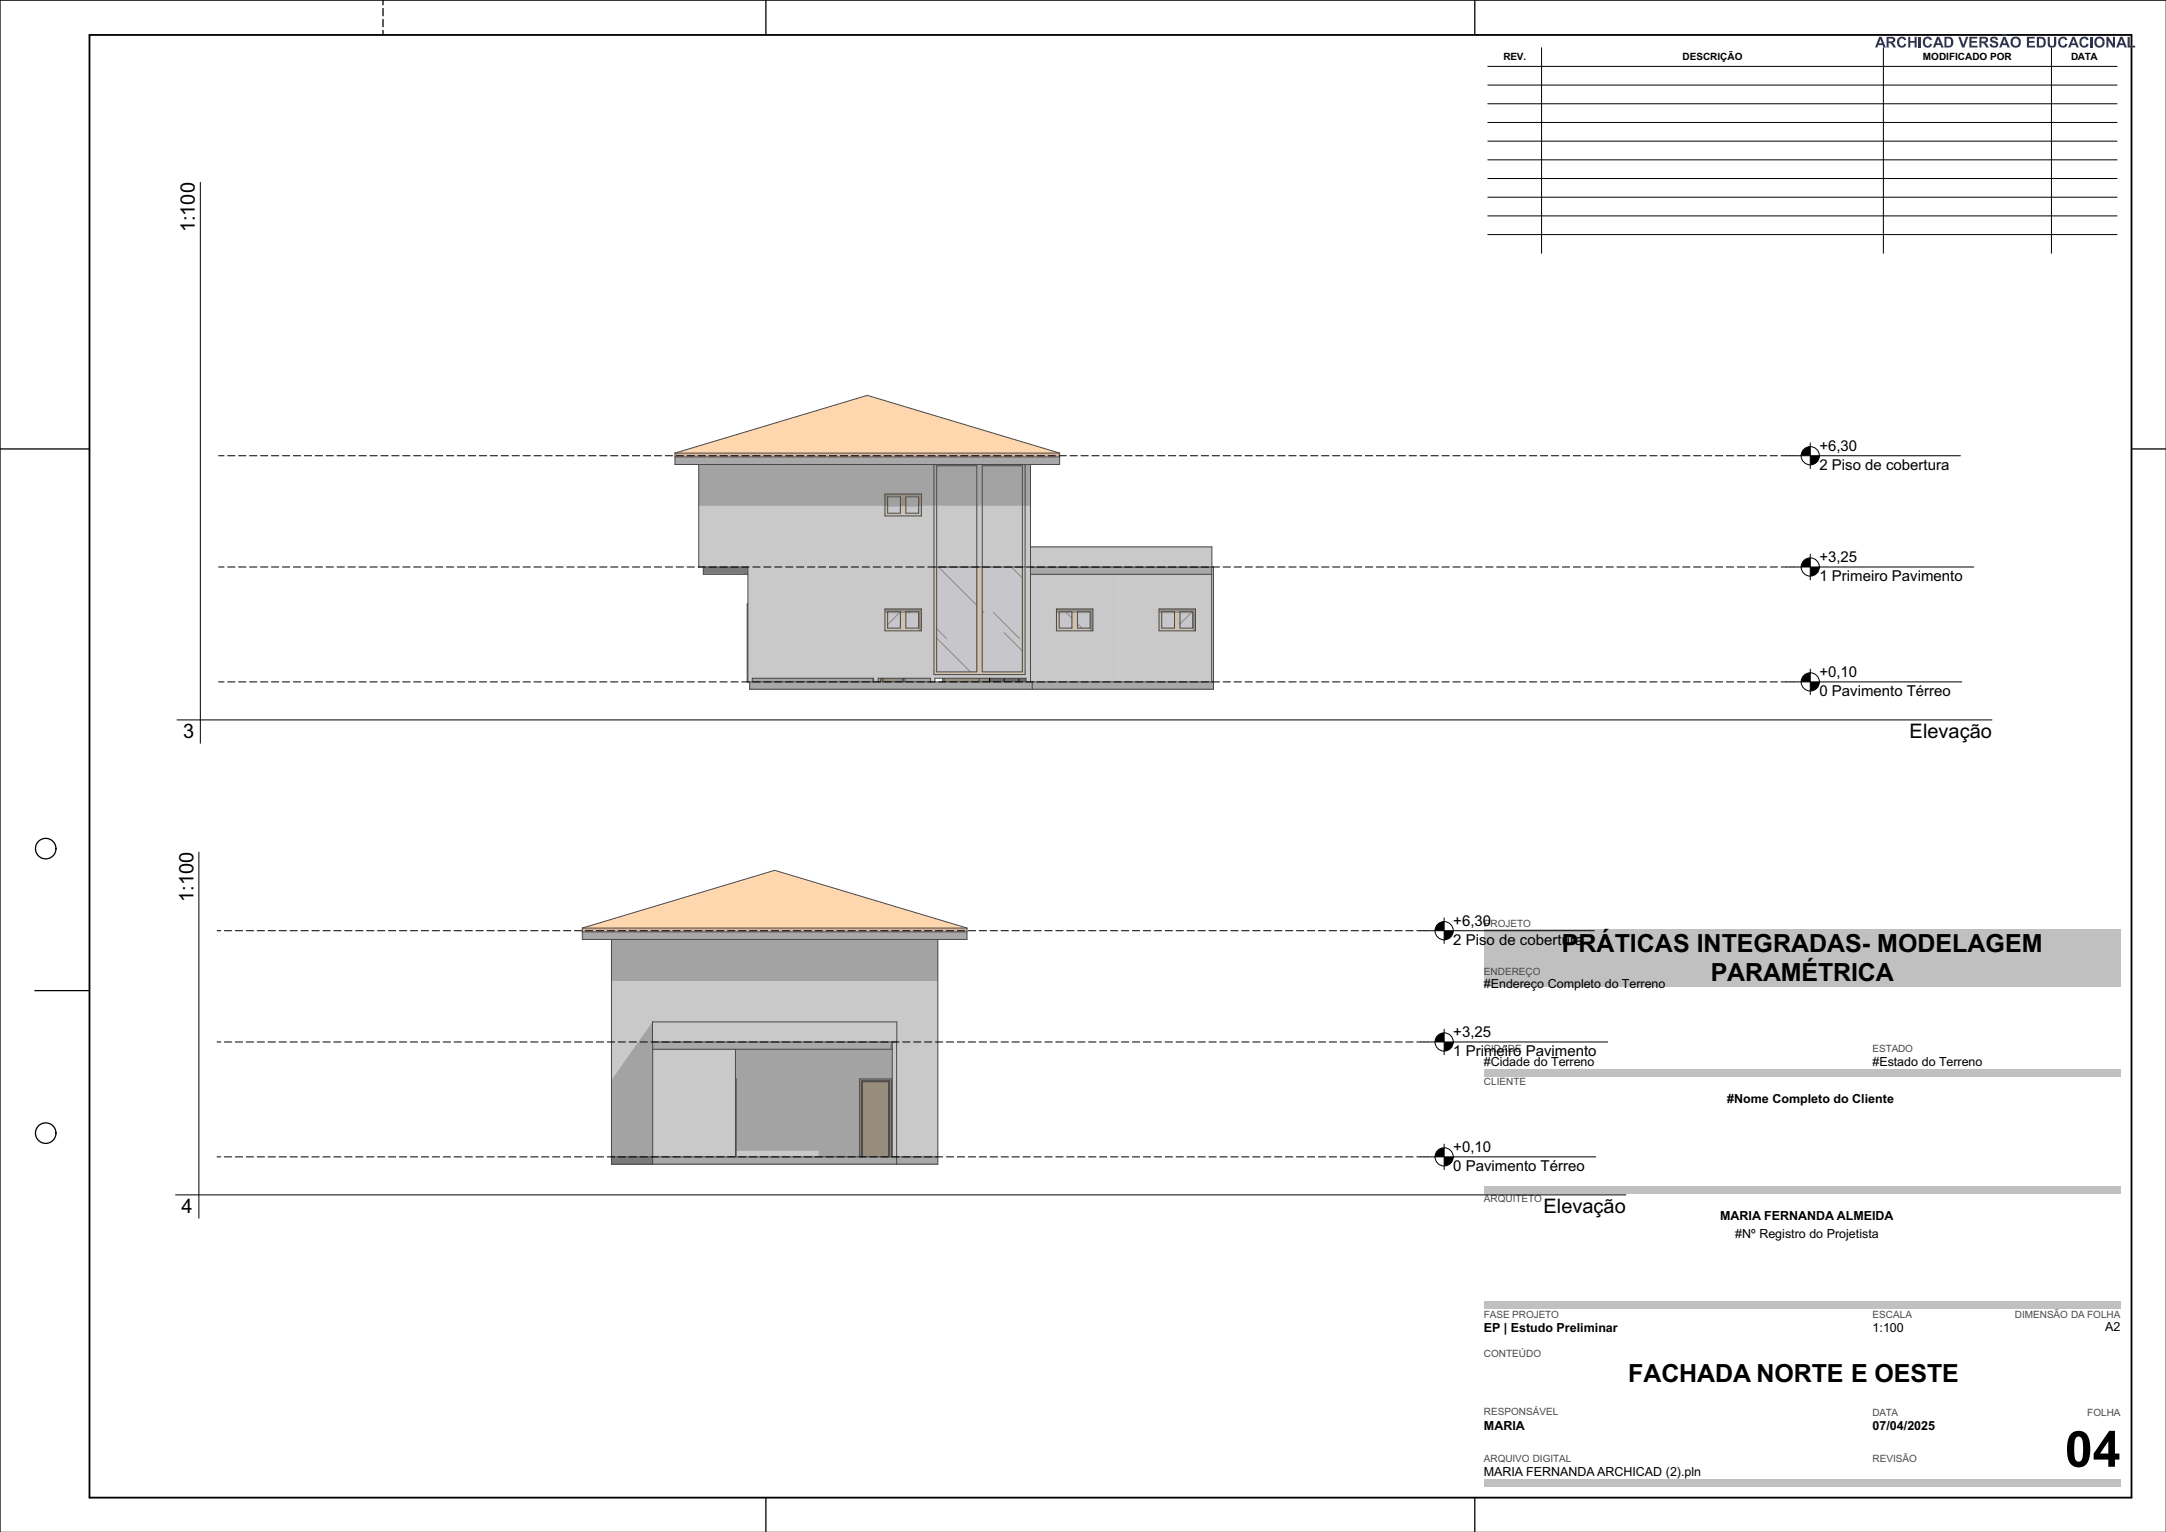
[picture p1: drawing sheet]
<svg xmlns="http://www.w3.org/2000/svg" width="594mm" height="420mm" viewBox="0 0 594 420" stroke-linecap="round" stroke-linejoin="round" font-family="sans-serif">
<g fill="#c0c0c0">
<path d="M406.9 356.7h174.6v2.1h-174.6z" fill-rule="evenodd"/>
<path d="M406.9 325.1h174.6v2h-174.6z" fill-rule="evenodd"/>
<path d="M406.9 405.5h174.6v2.1h-174.6z" fill-rule="evenodd"/>
<path d="M406.9 293.1h174.6v2h-174.6z" fill-rule="evenodd"/>
</g>
<path d="M408 13.1h172.6v56.3h-172.6z" fill-rule="evenodd" fill="#fff"/>
<g fill="none" stroke="#000" stroke-width=".27">
<path d="M408 18.2h172.6M422.8 13.1v56.3M516.5 13.1v56.3M562.6 13.1v56.3M408 23.3h172.6M408 28.4h172.6M408 33.6h172.6M408 38.7h172.6M408 43.8h172.6M408 48.9h172.6M408 54.1h172.6M408 59.2h172.6"/>
<path d="M408 64.3h172.6M0 420v-419.9h594v419.9"/>
</g>
<g fill="none" stroke="#000" stroke-width=".35">
<path d="M105 .1v1.2M105 2.3v2M105 5.3v2M105 8.3v1.3M210 .1v9.5M404.4 .1v9.5M0 123.1h24.5M584.5 123.1h9.5M9.5 271.6h15M210 410.6v9.4M404.4 410.6v9.4"/>
<circle cx="12.5" cy="232.7" r="2.81"/>
<circle cx="12.5" cy="310.7" r="2.81"/>
</g>
<path d="M24.5 9.6h560v401h-560z" fill="none" stroke="#000" stroke-width=".5"/>
<path d="M406.9 254.9h174.6v15.7h-174.6z" fill-rule="evenodd" fill="#c0c0c0"/>
<!-- layer: ARQ - Parede -->
<path d="M205.1 185.9h1.2v1h-1.2z" fill-rule="evenodd" fill="#c9c9c9"/>
<path d="M205.2 155.4v30.5" fill="none" stroke="#c9c9c9" stroke-width=".27"/>
<g fill="#c9c9c9">
<path d="M205.2 155.4v30.5h77.4v-30.5h-1.5v29.5h-25v-29.5zM242.7 166.9h10v6h-10z" fill-rule="evenodd"/>
<path d="M281.4 185.9h1.2v1h-1.2z" fill-rule="evenodd"/>
<path d="M255.2 185.9h1.2v1h-1.2z" fill-rule="evenodd"/>
<path d="M206.3 185.9h33.1v1h-33.1z" fill-rule="evenodd"/>
</g>
<path d="M206.3 185.9h33.1v1h-33.1z" fill-rule="evenodd" fill="#a3a3a3"/>
<path d="M282.6 157.4v29.5h24.2v-29.5zM289.7 166.9h10v6h-10z" fill-rule="evenodd" fill="#c9c9c9"/>
<path d="M332.2 157.4v29.5" fill="none" stroke="#c9c9c9" stroke-width=".27"/>
<g fill="#c9c9c9">
<path d="M332.3 155.4h.5v31.5h-.5z" fill-rule="evenodd"/>
<path d="M306.8 157.4v29.5h25.3v-29.5zM317.8 166.9h10v6h-10z" fill-rule="evenodd"/>
</g>
<path d="M258.5 185.9h.4v1h-.4z" fill-rule="evenodd" fill="#cdc1ac"/>
<path d="M258.5 185.9h.4v1h-.4z" fill-rule="evenodd" fill="#968d7d"/>
<path d="M258.9 185.9h9.6v1h-9.6z" fill-rule="evenodd" fill="#cdc1ac"/>
<path d="M258.9 185.9h9.6v1h-9.6z" fill-rule="evenodd" fill="#968d7d"/>
<path d="M268.5 185.9h2.9v1h-2.9z" fill-rule="evenodd" fill="#cdc1ac"/>
<path d="M268.5 185.9h2.9v1h-2.9z" fill-rule="evenodd" fill="#968d7d"/>
<path d="M205 165.6v21.3" fill="none" stroke="#cdc1ac" stroke-width=".27"/>
<path d="M205 165.6v21.3" fill="none" stroke="#968d7d" stroke-width=".27"/>
<g fill="#cdc1ac">
<path d="M256.1 155.4h.8v28.8h-.8z" fill-rule="evenodd"/>
<path d="M280.4 155.4h.7v28.8h-.7z" fill-rule="evenodd"/>
<path d="M267.9 155.4h1.5v28.8h-1.5z" fill-rule="evenodd"/>
<path d="M256.1 184.2h25v.7h-25z" fill-rule="evenodd"/>
</g>
<path d="M256.9 155.4h11v28.8h-11z" fill-rule="evenodd" fill="#c7c7cb"/>
<path d="M257.4 155.4l10.5 10.6M256.9 175l9.2 9.2M256.9 172.4l2.7 2.7" fill="none" stroke="#8a8a8a" stroke-width=".27"/>
<path d="M269.4 155.4h11v28.8h-11z" fill-rule="evenodd" fill="#c7c7cb"/>
<path d="M277.4 155.4l3 3.1M269.4 167.5l.5 .4M272.5 167.9l7.1 7.2M275.3 173.4l5.1 5.1" fill="none" stroke="#8a8a8a" stroke-width=".27"/>
<g fill="#c9c9c9">
<path d="M239.6 185.9h1.2v1h-1.2z" fill-rule="evenodd"/>
<path d="M240.8 185.9h.7v1h-.7z" fill-rule="evenodd"/>
</g>
<path d="M240.8 185.9h.7v1h-.7z" fill-rule="evenodd" fill="#a3a3a3"/>
<path d="M248.2 185.9h7v1h-7z" fill-rule="evenodd" fill="#c9c9c9"/>
<path d="M248.2 185.9h7v1h-7z" fill-rule="evenodd" fill="#a3a3a3"/>
<path d="M247.7 185.9h.5v1h-.5z" fill-rule="evenodd" fill="#cdc1ac"/>
<path d="M247.7 185.9h.5v1h-.5z" fill-rule="evenodd" fill="#968d7d"/>
<path d="M241.5 185.9h.5v1h-.5z" fill-rule="evenodd" fill="#cdc1ac"/>
<path d="M241.5 185.9h.5v1h-.5z" fill-rule="evenodd" fill="#968d7d"/>
<path d="M247.6 185.9h.1v1h-.1z" fill-rule="evenodd" fill="#cdc1ac"/>
<path d="M247.6 185.9h.1v1h-.1z" fill-rule="evenodd" fill="#968d7d"/>
<path d="M242 185.9h.1v1h-.1z" fill-rule="evenodd" fill="#cdc1ac"/>
<path d="M242 185.9h.1v1h-.1z" fill-rule="evenodd" fill="#968d7d"/>
<path d="M242.1 185.9h5.5v1h-5.5z" fill-rule="evenodd" fill="#cdc1ac"/>
<path d="M242.1 185.9h5.5v1h-5.5z" fill-rule="evenodd" fill="#968d7d"/>
<path d="M239.4 185.9h.2v1h-.2z" fill-rule="evenodd" fill="#cdc1ac"/>
<path d="M239.4 185.9h.2v1h-.2z" fill-rule="evenodd" fill="#968d7d"/>
<g fill="#cdc1ac">
<path d="M327.1 167.7h.7v4.5h-.7z" fill-rule="evenodd"/>
<path d="M317.8 167.7h.8v4.5h-.8z" fill-rule="evenodd"/>
<path d="M322.1 167.7h1.5v4.5h-1.5z" fill-rule="evenodd"/>
<path d="M317.8 172.2h10v.7h-10z" fill-rule="evenodd"/>
<path d="M317.8 166.9h10v.8h-10z" fill-rule="evenodd"/>
</g>
<path d="M317.8 166.9h10v.8h-10z" fill-rule="evenodd" fill="#968d7d"/>
<path d="M323.6 167.7h3.5v4.5h-3.5z" fill-rule="evenodd" fill="#c7c7cb"/>
<path d="M326.7 167.9l-3.1 3.2" fill="none" stroke="#8a8a8a" stroke-width=".27"/>
<path d="M318.6 167.7h3.5v4.5h-3.5z" fill-rule="evenodd" fill="#c7c7cb"/>
<g fill="#cdc1ac">
<path d="M289.7 167.7h.8v4.5h-.8z" fill-rule="evenodd"/>
<path d="M299 167.7h.7v4.5h-.7z" fill-rule="evenodd"/>
<path d="M294 167.7h1.5v4.5h-1.5z" fill-rule="evenodd"/>
<path d="M289.7 172.2h10v.7h-10z" fill-rule="evenodd"/>
<path d="M289.7 166.9h10v.8h-10z" fill-rule="evenodd"/>
</g>
<path d="M289.7 166.9h10v.8h-10z" fill-rule="evenodd" fill="#968d7d"/>
<path d="M290.5 167.7h3.5v4.5h-3.5z" fill-rule="evenodd" fill="#c7c7cb"/>
<path d="M292.5 167.9l1.5 1.6" fill="none" stroke="#8a8a8a" stroke-width=".27"/>
<path d="M295.5 167.7h3.5v4.5h-3.5z" fill-rule="evenodd" fill="#c7c7cb"/>
<path d="M295.5 171l1.2 1.2" fill="none" stroke="#8a8a8a" stroke-width=".27"/>
<g fill="#cdc1ac">
<path d="M251.9 167.7h.8v4.5h-.8z" fill-rule="evenodd"/>
<path d="M242.7 167.7h.7v4.5h-.7z" fill-rule="evenodd"/>
<path d="M246.9 167.7h1.5v4.5h-1.5z" fill-rule="evenodd"/>
<path d="M242.7 172.2h10v.7h-10z" fill-rule="evenodd"/>
<path d="M242.7 166.9h10v.8h-10z" fill-rule="evenodd"/>
</g>
<path d="M242.7 166.9h10v.8h-10z" fill-rule="evenodd" fill="#968d7d"/>
<path d="M248.4 167.7h3.5v4.5h-3.5z" fill-rule="evenodd" fill="#c7c7cb"/>
<path d="M249.6 167.7l-.3 .2" fill="none" stroke="#8a8a8a" stroke-width=".27"/>
<path d="M243.4 167.7h3.5v4.5h-3.5z" fill-rule="evenodd" fill="#c7c7cb"/>
<path d="M246.7 167.9l-3.3 3.3" fill="none" stroke="#8a8a8a" stroke-width=".27"/>
<!-- layer: EST - Laje -->
<g fill="#a8a8a8">
<path d="M283.1 186.9h49.7v2h-49.7z" fill-rule="evenodd"/>
<path d="M205.6 186.9h77.5v2h-77.5z" fill-rule="evenodd"/>
</g>
<!-- layer: ARQ - Parede -->
<path d="M282.5 127.3v28.1" fill="none" stroke="#c9c9c9" stroke-width=".27"/>
<!-- layer: EST - Laje -->
<g fill="#a8a8a8">
<path d="M192.9 155.4h12.2v2h-12.2z" fill-rule="evenodd"/>
<path d="M282.6 155.4h49.7v2h-49.7z" fill-rule="evenodd"/>
</g>
<!-- layer: ARQ - Parede -->
<path d="M191.6 127.3v28.1h90.8v-28.1zM242.7 135.4h10v6h-10z" fill-rule="evenodd" fill="#c9c9c9"/>
<g fill="#cdc1ac">
<path d="M242.7 136.2h.7v4.5h-.7z" fill-rule="evenodd"/>
<path d="M251.9 136.2h.8v4.5h-.8z" fill-rule="evenodd"/>
<path d="M246.9 136.2h1.5v4.5h-1.5z" fill-rule="evenodd"/>
<path d="M242.7 140.7h10v.7h-10z" fill-rule="evenodd"/>
<path d="M242.7 135.4h10v.8h-10z" fill-rule="evenodd"/>
</g>
<path d="M242.7 135.4h10v.8h-10z" fill-rule="evenodd" fill="#968d7d"/>
<g fill="#c7c7cb">
<path d="M243.4 136.2h3.5v4.5h-3.5z" fill-rule="evenodd"/>
<path d="M248.4 136.2h3.5v4.5h-3.5z" fill-rule="evenodd"/>
</g>
<path d="M271.4 185.9h10v1h-10z" fill-rule="evenodd" fill="#989390"/>
<path d="M271.4 185.9v1M275.4 185.9v1M279.4 185.9v1" fill="none" stroke="#8a8a8a" stroke-width=".27"/>
<path d="M271.4 185.9h10v1h-10z" fill-rule="evenodd" fill="#6e6a67"/>
<path d="M271.4 185.9v1M275.4 185.9v1M279.4 185.9v1" fill="none" stroke="#000" stroke-width=".27"/>
<!-- layer: ARQ - Cobertura -->
<path d="M185.1 124.2h105.5v1.1h-105.5z" fill-rule="evenodd" fill="#e9b18f"/>
<path d="M185.1 125.3h105.5v2h-105.5z" fill-rule="evenodd" fill="#a8a8a8"/>
<path d="M185.1 124.2l52.7-15.8 52.8 15.8z" fill="#ffd7af"/>
<!-- layer: ARQ - Parede -->
<path d="M282.6 149.9h49.7v5.5h-49.7z" fill-rule="evenodd" fill="#c9c9c9"/>
<path d="M256.9 155.4h11v28.8h-.2v-28.5h-10.8z" fill-rule="evenodd" fill="#a0a0a3"/>
<path d="M257.4 155.4l.2 .3M267.7 165.8l.2 .2" fill="none" stroke="#6a6a6a" stroke-width=".27"/>
<path d="M269.4 155.4h11v28.8h-.2v-28.5h-10.8z" fill-rule="evenodd" fill="#a0a0a3"/>
<path d="M277.4 155.4l.2 .3M280.2 158.3l.2 .2M280.2 178.3l.2 .2" fill="none" stroke="#6a6a6a" stroke-width=".27"/>
<g fill="#968d7d">
<path d="M327.1 167.7h.7v4.5h-.7z" fill-rule="evenodd"/>
<path d="M317.8 167.7h.8v.2h-.8z" fill-rule="evenodd"/>
<path d="M322.1 167.7h1.5v.2h-1.5z" fill-rule="evenodd"/>
<path d="M327.1 172.2h.7v.7h-.7z" fill-rule="evenodd"/>
</g>
<path d="M323.6 167.7h3.5v4.5h-.2v-4.1h-3.3z" fill-rule="evenodd" fill="#a0a0a3"/>
<path d="M326.7 167.9l-.2 .2" fill="none" stroke="#6a6a6a" stroke-width=".27"/>
<path d="M318.6 167.7h3.5v4.5h-.2v-4.1h-3.3z" fill-rule="evenodd" fill="#a0a0a3"/>
<g fill="#968d7d">
<path d="M289.7 167.7h.8v.2h-.8z" fill-rule="evenodd"/>
<path d="M299 167.7h.7v4.5h-.7z" fill-rule="evenodd"/>
<path d="M294 167.7h1.5v.2h-1.5z" fill-rule="evenodd"/>
<path d="M299 172.2h.7v.7h-.7z" fill-rule="evenodd"/>
</g>
<path d="M290.5 167.7h3.5v4.5h-.2v-4.1h-3.3z" fill-rule="evenodd" fill="#a0a0a3"/>
<path d="M292.5 167.9l.2 .2M293.8 169.3l.2 .2" fill="none" stroke="#6a6a6a" stroke-width=".27"/>
<path d="M295.5 167.7h3.5v4.5h-.2v-4.1h-3.3z" fill-rule="evenodd" fill="#a0a0a3"/>
<g fill="#968d7d">
<path d="M251.9 167.7h.8v4.5h-.7z" fill-rule="evenodd"/>
<path d="M242.7 167.7h.7v.2h-.7z" fill-rule="evenodd"/>
<path d="M246.9 167.7h1.5v.2h-1.5z" fill-rule="evenodd"/>
<path d="M252 172.2h.7v.7h-.7z" fill-rule="evenodd"/>
</g>
<path d="M248.4 167.7h3.5v4.5h-.1v-4.1h-3.4z" fill-rule="evenodd" fill="#a0a0a3"/>
<path d="M249.6 167.7l-.3 .2" fill="none" stroke="#6a6a6a" stroke-width=".27"/>
<path d="M243.4 167.7h3.5v4.5h-.1v-4.1h-3.4z" fill-rule="evenodd" fill="#a0a0a3"/>
<path d="M246.7 167.9l-.2 .2" fill="none" stroke="#6a6a6a" stroke-width=".27"/>
<path d="M282.5 127.3v11.4" fill="none" stroke="#a3a3a3" stroke-width=".27"/>
<!-- layer: EST - Laje -->
<path d="M192.9 155.4h12.2v2h-1.3v-.2h-10.9z" fill-rule="evenodd" fill="#7a7a7a"/>
<path d="M282.6 155.5h49.7" fill="none" stroke="#7a7a7a" stroke-width=".27"/>
<!-- layer: ARQ - Parede -->
<path d="M191.6 127.3h90.8v11.4h-29.7v-3.3h-10v3.3h-51.1z" fill-rule="evenodd" fill="#a3a3a3"/>
<g fill="#968d7d">
<path d="M242.7 136.2h.7v2.5h-.7z" fill-rule="evenodd"/>
<path d="M251.9 136.2h.8v2.5h-.8z" fill-rule="evenodd"/>
<path d="M246.9 136.2h1.5v2.5h-1.5z" fill-rule="evenodd"/>
</g>
<g fill="#a0a0a3">
<path d="M243.4 136.2h3.5v4.5h-.1v-1.8h-3.4z" fill-rule="evenodd"/>
<path d="M248.4 136.2h3.5v4.5h-.1v-1.8h-3.4z" fill-rule="evenodd"/>
</g>
<g fill="none" stroke="#4a4a4a" stroke-width=".27">
<path d="M191.6 127.3v28.1h13.5v31.5M242.7 135.4h10v6h-10zM243.4 136.2h3.5v4.5h-3.5zM248.4 136.2h3.5v4.5h-3.5zM256.1 127.3v57.6h25v-57.6M256.9 127.7h11v56.5h-11zM269.4 127.7h11v56.5h-11zM282.6 127.3v59.6h-1.2v-1h-25v1h-1.2v-1h-14.4v1h-1.2v-1h-33.3v1h-1.4v-21.3h.2M256.1 155.4h25M282.6 157.4h49.7v29.5h-49.2M282.6 155.4h50.2v31.5M282.6 149.9h49.7v5.5"/>
<path d="M242.7 166.9h10v6h-10zM243.4 167.7h3.5v4.5h-3.5zM248.4 167.7h3.5v4.5h-3.5zM289.7 166.9h10v6h-10zM290.5 167.7h3.5v4.5h-3.5zM295.5 167.7h3.5v4.5h-3.5zM317.8 166.9h10v6h-10zM318.6 167.7h3.5v4.5h-3.5zM323.6 167.7h3.5v4.5h-3.5zM239.4 185.9v1M241.5 185.9v1M242 185.9v1"/>
<path d="M242.1 185.9v1M247.6 185.9v1M247.7 185.9v1M248.2 185.9v1M258.5 185.9v1M258.9 185.9v1M268.5 185.9v1"/>
</g>
<!-- layer: EST - Laje -->
<path d="M192.9 155.4v2h12.2M332.3 155.4v2M205.6 186.9v2h127.2v-2h-.5M206.3 186.9h33.3M240.8 186.9h14.4M256.4 186.9h25M282.6 186.9h.5v2" fill="none" stroke="#4a4a4a" stroke-width=".27"/>
<path d="M271.4 185.9v1" fill="none" stroke="#000" stroke-width=".27"/>
<!-- layer: ARQ - Cobertura -->
<path d="M185.1 124.2v3.1h105.5v-3.1M185.1 124.2h105.5M185.1 125.3h105.5M185.1 124.2l52.7-15.8 52.8 15.8" fill="none" stroke="#4a4a4a" stroke-width=".27"/>
<g fill="none" stroke="#000" stroke-width=".27">
<path d="M59.9 124.9h1.5M62.4 124.9h2M65.4 124.9h2M68.4 124.9h2M71.4 124.9h2M74.4 124.9h2M77.4 124.9h2M80.4 124.9h2M83.4 124.9h2M86.4 124.9h2M89.4 124.9h2M92.4 124.9h2"/>
<path d="M95.4 124.9h2M98.4 124.9h2M101.4 124.9h2M104.4 124.9h2M107.4 124.9h2M110.4 124.9h2M113.4 124.9h2M116.4 124.9h2M119.4 124.9h2M122.4 124.9h2M125.4 124.9h2M128.4 124.9h2"/>
<path d="M131.4 124.9h2M134.4 124.9h2M137.4 124.9h2M140.4 124.9h2M143.4 124.9h2M146.4 124.9h2M149.4 124.9h2M152.4 124.9h2M155.4 124.9h2M158.4 124.9h2M161.4 124.9h2M164.4 124.9h2"/>
<path d="M167.4 124.9h2M170.4 124.9h2M173.4 124.9h2M176.4 124.9h2M179.4 124.9h2M182.4 124.9h2M185.4 124.9h2M188.4 124.9h2M191.4 124.9h2M194.4 124.9h2M197.4 124.9h2M200.4 124.9h2"/>
<path d="M203.4 124.9h2M206.4 124.9h2M209.4 124.9h2M212.4 124.9h2M215.4 124.9h2M218.4 124.9h2M221.4 124.9h2M224.4 124.9h2M227.4 124.9h2M230.4 124.9h2M233.4 124.9h2M236.4 124.9h2"/>
<path d="M239.4 124.9h2M242.4 124.9h2M245.4 124.9h2M248.4 124.9h2M251.4 124.9h2M254.4 124.9h2M257.4 124.9h2M260.4 124.9h2M263.4 124.9h2M266.4 124.9h2M269.4 124.9h2M272.4 124.9h2"/>
<path d="M275.4 124.9h2M278.4 124.9h2M281.4 124.9h2M284.4 124.9h2M287.4 124.9h2M290.4 124.9h2M293.4 124.9h2M296.4 124.9h2M299.4 124.9h2M302.4 124.9h2M305.4 124.9h2M308.4 124.9h2"/>
<path d="M311.4 124.9h2M314.4 124.9h2M317.4 124.9h2M320.4 124.9h2M323.4 124.9h2M326.4 124.9h2M329.4 124.9h2M332.4 124.9h2M335.4 124.9h2M338.4 124.9h2M341.4 124.9h2M344.4 124.9h2"/>
<path d="M347.4 124.9h2M350.4 124.9h2M353.4 124.9h2M356.4 124.9h2M359.4 124.9h2M362.4 124.9h2M365.4 124.9h2M368.4 124.9h2M371.4 124.9h2M374.4 124.9h2M377.4 124.9h2M380.4 124.9h2"/>
<path d="M383.4 124.9h2M386.4 124.9h2M389.4 124.9h2M392.4 124.9h2M395.4 124.9h2M398.4 124.9h2M401.4 124.9h2M404.4 124.9h2M407.4 124.9h2M410.4 124.9h2M413.4 124.9h2M416.4 124.9h2"/>
<path d="M419.4 124.9h2M422.4 124.9h2M425.4 124.9h2M428.4 124.9h2M431.4 124.9h2M434.4 124.9h2M437.4 124.9h2M440.4 124.9h2M443.4 124.9h2M446.4 124.9h2M449.4 124.9h2M452.4 124.9h2"/>
<path d="M455.4 124.9h2M458.4 124.9h2M461.4 124.9h2M464.4 124.9h2M467.4 124.9h2M470.4 124.9h2M473.4 124.9h2M476.4 124.9h2M479.4 124.9h2M482.4 124.9h2M485.4 124.9h2M488.4 124.9h49.2"/>
<path d="M496.4 121.4v7M59.9 155.4h1.5M62.4 155.4h2M65.4 155.4h2M68.4 155.4h2M71.4 155.4h2M74.4 155.4h2M77.4 155.4h2M80.4 155.4h2M83.4 155.4h2M86.4 155.4h2M89.4 155.4h2"/>
<path d="M92.4 155.4h2M95.4 155.4h2M98.4 155.4h2M101.4 155.4h2M104.4 155.4h2M107.4 155.4h2M110.4 155.4h2M113.4 155.4h2M116.4 155.4h2M119.4 155.4h2M122.4 155.4h2M125.4 155.4h2"/>
<path d="M128.4 155.4h2M131.4 155.4h2M134.4 155.4h2M137.4 155.4h2M140.4 155.4h2M143.4 155.4h2M146.4 155.4h2M149.4 155.4h2M152.4 155.4h2M155.4 155.4h2M158.4 155.4h2M161.4 155.4h2"/>
<path d="M164.4 155.4h2M167.4 155.4h2M170.4 155.4h2M173.4 155.4h2M176.4 155.4h2M179.4 155.4h2M182.4 155.4h2M185.4 155.4h2M188.4 155.4h2M191.4 155.4h2M194.4 155.4h2M197.4 155.4h2"/>
<path d="M200.4 155.4h2M203.4 155.4h2M206.4 155.4h2M209.4 155.4h2M212.4 155.4h2M215.4 155.4h2M218.4 155.4h2M221.4 155.4h2M224.4 155.4h2M227.4 155.4h2M230.4 155.4h2M233.4 155.4h2"/>
<path d="M236.4 155.4h2M239.4 155.4h2M242.4 155.4h2M245.4 155.4h2M248.4 155.4h2M251.4 155.4h2M254.4 155.4h2M257.4 155.4h2M260.4 155.4h2M263.4 155.4h2M266.4 155.4h2M269.4 155.4h2"/>
<path d="M272.4 155.4h2M275.4 155.4h2M278.4 155.4h2M281.4 155.4h2M284.4 155.4h2M287.4 155.4h2M290.4 155.4h2M293.4 155.4h2M296.4 155.4h2M299.4 155.4h2M302.4 155.4h2M305.4 155.4h2"/>
<path d="M308.4 155.4h2M311.4 155.4h2M314.4 155.4h2M317.4 155.4h2M320.4 155.4h2M323.4 155.4h2M326.4 155.4h2M329.4 155.4h2M332.4 155.4h2M335.4 155.4h2M338.4 155.4h2M341.4 155.4h2"/>
<path d="M344.4 155.4h2M347.4 155.4h2M350.4 155.4h2M353.4 155.4h2M356.4 155.4h2M359.4 155.4h2M362.4 155.4h2M365.4 155.4h2M368.4 155.4h2M371.4 155.4h2M374.4 155.4h2M377.4 155.4h2"/>
<path d="M380.4 155.4h2M383.4 155.4h2M386.4 155.4h2M389.4 155.4h2M392.4 155.4h2M395.4 155.4h2M398.4 155.4h2M401.4 155.4h2M404.4 155.4h2M407.4 155.4h2M410.4 155.4h2M413.4 155.4h2"/>
<path d="M416.4 155.4h2M419.4 155.4h2M422.4 155.4h2M425.4 155.4h2M428.4 155.4h2M431.4 155.4h2M434.4 155.4h2M437.4 155.4h2M440.4 155.4h2M443.4 155.4h2M446.4 155.4h2M449.4 155.4h2"/>
<path d="M452.4 155.4h2M455.4 155.4h2M458.4 155.4h2M461.4 155.4h2M464.4 155.4h2M467.4 155.4h2M470.4 155.4h2M473.4 155.4h2M476.4 155.4h2M479.4 155.4h2M482.4 155.4h2M485.4 155.4h2"/>
<path d="M488.4 155.4h52.9M496.4 151.9v7M59.9 186.9h1.5M62.4 186.9h2M65.4 186.9h2M68.4 186.9h2M71.4 186.9h2M74.4 186.9h2M77.4 186.9h2M80.4 186.9h2M83.4 186.9h2M86.4 186.9h2"/>
<path d="M89.4 186.9h2M92.4 186.9h2M95.4 186.9h2M98.4 186.9h2M101.4 186.9h2M104.4 186.9h2M107.4 186.9h2M110.4 186.9h2M113.4 186.9h2M116.4 186.9h2M119.4 186.9h2M122.4 186.9h2"/>
<path d="M125.4 186.9h2M128.4 186.9h2M131.4 186.9h2M134.4 186.9h2M137.4 186.9h2M140.4 186.9h2M143.4 186.9h2M146.4 186.9h2M149.4 186.9h2M152.4 186.9h2M155.4 186.9h2M158.4 186.9h2"/>
<path d="M161.4 186.9h2M164.4 186.9h2M167.4 186.9h2M170.4 186.9h2M173.4 186.9h2M176.4 186.9h2M179.4 186.9h2M182.4 186.9h2M185.4 186.9h2M188.4 186.9h2M191.4 186.9h2M194.4 186.9h2"/>
<path d="M197.4 186.9h2M200.4 186.9h2M203.4 186.9h2M206.4 186.9h2M209.4 186.9h2M212.4 186.9h2M215.4 186.9h2M218.4 186.9h2M221.4 186.9h2M224.4 186.9h2M227.4 186.9h2M230.4 186.9h2"/>
<path d="M233.4 186.9h2M236.4 186.9h2M239.4 186.9h2M242.4 186.9h2M245.4 186.9h2M248.4 186.9h2M251.4 186.9h2M254.4 186.9h2M257.4 186.9h2M260.4 186.9h2M263.4 186.9h2M266.4 186.9h2"/>
<path d="M269.4 186.9h2M272.4 186.9h2M275.4 186.9h2M278.4 186.9h2M281.4 186.9h2M284.4 186.9h2M287.4 186.9h2M290.4 186.9h2M293.4 186.9h2M296.4 186.9h2M299.4 186.9h2M302.4 186.9h2"/>
<path d="M305.4 186.9h2M308.4 186.9h2M311.4 186.9h2M314.4 186.9h2M317.4 186.9h2M320.4 186.9h2M323.4 186.9h2M326.4 186.9h2M329.4 186.9h2M332.4 186.9h2M335.4 186.9h2M338.4 186.9h2"/>
<path d="M341.4 186.9h2M344.4 186.9h2M347.4 186.9h2M350.4 186.9h2M353.4 186.9h2M356.4 186.9h2M359.4 186.9h2M362.4 186.9h2M365.4 186.9h2M368.4 186.9h2M371.4 186.9h2M374.4 186.9h2"/>
<path d="M377.4 186.9h2M380.4 186.9h2M383.4 186.9h2M386.4 186.9h2M389.4 186.9h2M392.4 186.9h2M395.4 186.9h2M398.4 186.9h2M401.4 186.9h2M404.4 186.9h2M407.4 186.9h2M410.4 186.9h2"/>
<path d="M413.4 186.9h2M416.4 186.9h2M419.4 186.9h2M422.4 186.9h2M425.4 186.9h2M428.4 186.9h2M431.4 186.9h2M434.4 186.9h2M437.4 186.9h2M440.4 186.9h2M443.4 186.9h2M446.4 186.9h2"/>
<path d="M449.4 186.9h2M452.4 186.9h2M455.4 186.9h2M458.4 186.9h2M461.4 186.9h2M464.4 186.9h2M467.4 186.9h2M470.4 186.9h2M473.4 186.9h2M476.4 186.9h2M479.4 186.9h2M482.4 186.9h2"/>
<path d="M485.4 186.9h2M488.4 186.9h49.6M496.4 183.4v7"/>
<circle cx="496.4" cy="124.9" r="2.5"/>
<circle cx="496.4" cy="155.4" r="2.5"/>
<circle cx="496.4" cy="186.9" r="2.5"/>
</g>
<g fill="#000">
<path d="M495 122.9l1.4-.5v2.5h-2.5l.2-.7z" fill-rule="evenodd"/>
<path d="M496.4 124.9h2.5a2.5 2.5 0 0 1-2.5 2.5z" fill-rule="evenodd"/>
<path d="M495 153.4l1.4-.5v2.5h-2.5l.2-.7z" fill-rule="evenodd"/>
<path d="M496.4 155.4h2.5a2.5 2.5 0 0 1-2.5 2.5z" fill-rule="evenodd"/>
<path d="M495 184.9l1.4-.5v2.5h-2.5l.2-.7z" fill-rule="evenodd"/>
<path d="M496.4 186.9h2.5a2.5 2.5 0 0 1-2.5 2.5z" fill-rule="evenodd"/>
</g>
<!-- layer: ARQ - Parede -->
<path d="M167.8 285.7v30.5M257.1 285.7v30.5" fill="none" stroke="#c9c9c9" stroke-width=".27"/>
<g fill="#c9c9c9">
<path d="M167.8 285.7h11.2v31.5h-11.3v-1h.1z" fill-rule="evenodd"/>
<path d="M245.9 285.7h11.1v30.5h.2v1h-11.3z" fill-rule="evenodd"/>
<path d="M179 287.7h22.7v29.5h-22.7z" fill-rule="evenodd"/>
<path d="M244.7 285.7h1.2v31.5h-1.2z" fill-rule="evenodd"/>
<path d="M201.7 287.7h43v29.5h-.2v-21.4h-8.8v21.4h-33.8v-21.4h-.2z" fill-rule="evenodd"/>
</g>
<path d="M236.2 296.3h7.8M236.3 296.3v20.9M243.9 296.3v20.9" fill="none" stroke="#cdc1ac" stroke-width=".27"/>
<path d="M236.2 296.3h7.8M236.3 296.3v20.9M243.9 296.3v20.9" fill="none" stroke="#968d7d" stroke-width=".27"/>
<path d="M235.7 295.8l.5 .5v20.9h-.5z" fill-rule="evenodd" fill="#cdc1ac"/>
<path d="M235.7 295.8l.5 .5v20.9h-.5z" fill-rule="evenodd" fill="#968d7d"/>
<path d="M244 296.3l.5-.5v21.4h-.5z" fill-rule="evenodd" fill="#cdc1ac"/>
<path d="M244 296.3l.5-.5v21.4h-.5z" fill-rule="evenodd" fill="#968d7d"/>
<path d="M235.7 295.8h8.8l-.5 .5h-7.8z" fill-rule="evenodd" fill="#cdc1ac"/>
<path d="M235.7 295.8h8.8l-.5 .5h-7.8z" fill-rule="evenodd" fill="#968d7d"/>
<path d="M236.4 296.6v20.6M243.8 296.6v20.6" fill="none" stroke="#cdc1ac" stroke-width=".27"/>
<path d="M236.4 296.6v20.6M243.8 296.6v20.6" fill="none" stroke="#968d7d" stroke-width=".27"/>
<path d="M236.4 296.4h7.5v.2h-7.5z" fill-rule="evenodd" fill="#cdc1ac"/>
<path d="M236.4 296.4h7.5v.2h-7.5z" fill-rule="evenodd" fill="#968d7d"/>
<path d="M236.5 296.6h7.2v20.6h-7.2z" fill-rule="evenodd" fill="#cdc1ac"/>
<path d="M236.5 296.6h7.2v20.6h-7.2z" fill-rule="evenodd" fill="#968d7d"/>
<path d="M201.8 295.8v21.4" fill="none" stroke="#cdc1ac" stroke-width=".27"/>
<!-- layer: EST - Laje -->
<path d="M167.7 317.2h11.3v2h-11.3z" fill-rule="evenodd" fill="#a8a8a8"/>
<path d="M167.7 317.2h11.3v2h-11.3z" fill-rule="evenodd" fill="#7a7a7a"/>
<g fill="#a8a8a8">
<path d="M179 317.2h66.9v2h-66.9z" fill-rule="evenodd"/>
<path d="M245.9 317.2h11.3v2h-11.3z" fill-rule="evenodd"/>
</g>
<!-- layer: ARQ - Parede -->
<path d="M167.7 257.6h89.5v28.1h-11.3v-5.5h-67v5.5h-11.2z" fill-rule="evenodd" fill="#c9c9c9"/>
<!-- layer: EST - Laje -->
<path d="M179 285.7h65.7v2h-65.7z" fill-rule="evenodd" fill="#a8a8a8"/>
<!-- layer: ARQ - Cobertura -->
<path d="M159.7 254.4h105.5v1.1h-105.5z" fill-rule="evenodd" fill="#e9b18f"/>
<path d="M159.7 255.5h105.5v2.1h-105.5z" fill-rule="evenodd" fill="#a8a8a8"/>
<path d="M159.7 254.4l52.7-15.8 52.8 15.8z" fill="#ffd7af"/>
<!-- layer: ARQ - Parede -->
<path d="M179 280.2v5.5" fill="none" stroke="#c9c9c9" stroke-width=".27"/>
<path d="M179.1 280.2h66.8v5.5h-66.8z" fill-rule="evenodd" fill="#c9c9c9"/>
<path d="M167.8 295.9v20.3" fill="none" stroke="#a3a3a3" stroke-width=".27"/>
<g fill="#a3a3a3">
<path d="M175.1 285.7h3.9v31.5h-11.3v-1h.1v-20.3z" fill-rule="evenodd"/>
<path d="M201.7 287.7h43v29.5h-.2v-21.4h-8.8v21.4h-11.2v-1.7h-22.6z" fill-rule="evenodd"/>
</g>
<path d="M201.8 295.8v5.7" fill="none" stroke="#968d7d" stroke-width=".27"/>
<g fill="#a3a3a3">
<path d="M178.9 280.2v5.5h-3.8z"/>
<path d="M167.7 257.6h89.5v11.3h-89.5z" fill-rule="evenodd"/>
</g>
<!-- layer: EST - Laje -->
<path d="M179 285.7h65.7v2h-.5v-1.4l.4-.6z" fill-rule="evenodd" fill="#7a7a7a"/>
<!-- layer: ARQ - Parede -->
<path d="M167.7 257.6v59.6M257.2 257.6v59.6h-12.5v-31.5M201.7 295.8h.2v21.4M245.9 285.7h-67v-5.5h67v37M179 317.2v-29.5h22.7v29.5M235.7 317.2v-21.4h8.8v21.4M236.2 317.2v-20.9h7.8v20.9M236.4 317.2v-20.8h7.5v20.8M236.5 317.2v-20.6h7.2v20.6" fill="none" stroke="#4a4a4a" stroke-width=".27"/>
<!-- layer: EST - Laje -->
<path d="M179 285.7v2M201.7 287.7h43M179 317.2v2M244.7 317.2h-77v2h89.5v-2M245.9 317.2v2" fill="none" stroke="#4a4a4a" stroke-width=".27"/>
<!-- layer: ARQ - Cobertura -->
<path d="M159.7 254.4v3.2h105.5v-3.2M159.7 254.4h105.5M159.7 255.5h105.5M159.7 254.4l52.7-15.8 52.8 15.8" fill="none" stroke="#4a4a4a" stroke-width=".27"/>
<g fill="none" stroke="#000" stroke-width=".27">
<path d="M59.5 255.2h1M61.5 255.2h2M64.5 255.2h2M67.5 255.2h2M70.5 255.2h2M73.5 255.2h2M76.5 255.2h2M79.5 255.2h2M82.5 255.2h2M85.5 255.2h2M88.5 255.2h2M91.5 255.2h2"/>
<path d="M94.5 255.2h2M97.5 255.2h2M100.5 255.2h2M103.5 255.2h2M106.5 255.2h2M109.5 255.2h2M112.5 255.2h2M115.5 255.2h2M118.5 255.2h2M121.5 255.2h2M124.5 255.2h2M127.5 255.2h2"/>
<path d="M130.5 255.2h2M133.5 255.2h2M136.5 255.2h2M139.5 255.2h2M142.5 255.2h2M145.5 255.2h2M148.5 255.2h2M151.5 255.2h2M154.5 255.2h2M157.5 255.2h2M160.5 255.2h2M163.5 255.2h2"/>
<path d="M166.5 255.2h2M169.5 255.2h2M172.5 255.2h2M175.5 255.2h2M178.5 255.2h2M181.5 255.2h2M184.5 255.2h2M187.5 255.2h2M190.5 255.2h2M193.5 255.2h2M196.5 255.2h2M199.5 255.2h2"/>
<path d="M202.5 255.2h2M205.5 255.2h2M208.5 255.2h2M211.5 255.2h2M214.5 255.2h2M217.5 255.2h2M220.5 255.2h2M223.5 255.2h2M226.5 255.2h2M229.5 255.2h2M232.5 255.2h2M235.5 255.2h2"/>
<path d="M238.5 255.2h2M241.5 255.2h2M244.5 255.2h2M247.5 255.2h2M250.5 255.2h2M253.5 255.2h2M256.5 255.2h2M259.5 255.2h2M262.5 255.2h2M265.5 255.2h2M268.5 255.2h2M271.5 255.2h2"/>
<path d="M274.5 255.2h2M277.5 255.2h2M280.5 255.2h2M283.5 255.2h2M286.5 255.2h2M289.5 255.2h2M292.5 255.2h2M295.5 255.2h2M298.5 255.2h2M301.5 255.2h2M304.5 255.2h2M307.5 255.2h2"/>
<path d="M310.5 255.2h2M313.5 255.2h2M316.5 255.2h2M319.5 255.2h2M322.5 255.2h2M325.5 255.2h2M328.5 255.2h2M331.5 255.2h2M334.5 255.2h2M337.5 255.2h2M340.5 255.2h2M343.5 255.2h2"/>
<path d="M346.5 255.2h2M349.5 255.2h2M352.5 255.2h2M355.5 255.2h2M358.5 255.2h2M361.5 255.2h2M364.5 255.2h2M367.5 255.2h2M370.5 255.2h2M373.5 255.2h2M376.5 255.2h2M379.5 255.2h2"/>
<path d="M382.5 255.2h2M385.5 255.2h2M388.5 255.2h48.7M396 251.7v7M59.5 285.7h1M61.5 285.7h2M64.5 285.7h2M67.5 285.7h2M70.5 285.7h2M73.5 285.7h2M76.5 285.7h2M79.5 285.7h2"/>
<path d="M82.5 285.7h2M85.5 285.7h2M88.5 285.7h2M91.5 285.7h2M94.5 285.7h2M97.5 285.7h2M100.5 285.7h2M103.5 285.7h2M106.5 285.7h2M109.5 285.7h2M112.5 285.7h2M115.5 285.7h2"/>
<path d="M118.5 285.7h2M121.5 285.7h2M124.5 285.7h2M127.5 285.7h2M130.5 285.7h2M133.5 285.7h2M136.5 285.7h2M139.5 285.7h2M142.5 285.7h2M145.5 285.7h2M148.5 285.7h2M151.5 285.7h2"/>
<path d="M154.5 285.7h2M157.5 285.7h2M160.5 285.7h2M163.5 285.7h2M166.5 285.7h2M169.5 285.7h2M172.5 285.7h2M175.5 285.7h2M178.5 285.7h2M181.5 285.7h2M184.5 285.7h2M187.5 285.7h2"/>
<path d="M190.5 285.7h2M193.5 285.7h2M196.5 285.7h2M199.5 285.7h2M202.5 285.7h2M205.5 285.7h2M208.5 285.7h2M211.5 285.7h2M214.5 285.7h2M217.5 285.7h2M220.5 285.7h2M223.5 285.7h2"/>
<path d="M226.5 285.7h2M229.5 285.7h2M232.5 285.7h2M235.5 285.7h2M238.5 285.7h2M241.5 285.7h2M244.5 285.7h2M247.5 285.7h2M250.5 285.7h2M253.5 285.7h2M256.5 285.7h2M259.5 285.7h2"/>
<path d="M262.5 285.7h2M265.5 285.7h2M268.5 285.7h2M271.5 285.7h2M274.5 285.7h2M277.5 285.7h2M280.5 285.7h2M283.5 285.7h2M286.5 285.7h2M289.5 285.7h2M292.5 285.7h2M295.5 285.7h2"/>
<path d="M298.5 285.7h2M301.5 285.7h2M304.5 285.7h2M307.5 285.7h2M310.5 285.7h2M313.5 285.7h2M316.5 285.7h2M319.5 285.7h2M322.5 285.7h2M325.5 285.7h2M328.5 285.7h2M331.5 285.7h2"/>
<path d="M334.5 285.7h2M337.5 285.7h2M340.5 285.7h2M343.5 285.7h2M346.5 285.7h2M349.5 285.7h2M352.5 285.7h2M355.5 285.7h2M358.5 285.7h2M361.5 285.7h2M364.5 285.7h2M367.5 285.7h2"/>
<path d="M370.5 285.7h2M373.5 285.7h2M376.5 285.7h2M379.5 285.7h2M382.5 285.7h2M385.5 285.7h2M388.5 285.7h52.4M396 282.2v7M59.5 317.2h1M61.5 317.2h2M64.5 317.2h2M67.5 317.2h2"/>
<path d="M70.5 317.2h2M73.5 317.2h2M76.5 317.2h2M79.5 317.2h2M82.5 317.2h2M85.5 317.2h2M88.5 317.2h2M91.5 317.2h2M94.5 317.2h2M97.5 317.2h2M100.5 317.2h2M103.5 317.2h2"/>
<path d="M106.5 317.2h2M109.5 317.2h2M112.5 317.2h2M115.5 317.2h2M118.5 317.2h2M121.5 317.2h2M124.5 317.2h2M127.5 317.2h2M130.5 317.2h2M133.5 317.2h2M136.5 317.2h2M139.5 317.2h2"/>
<path d="M142.5 317.2h2M145.5 317.2h2M148.5 317.2h2M151.5 317.2h2M154.5 317.2h2M157.5 317.2h2M160.5 317.2h2M163.5 317.2h2M166.5 317.2h2M169.5 317.2h2M172.5 317.2h2M175.5 317.2h2"/>
<path d="M178.5 317.2h2M181.5 317.2h2M184.5 317.2h2M187.5 317.2h2M190.5 317.2h2M193.5 317.2h2M196.5 317.2h2M199.5 317.2h2M202.5 317.2h2M205.5 317.2h2M208.5 317.2h2M211.5 317.2h2"/>
<path d="M214.5 317.2h2M217.5 317.2h2M220.5 317.2h2M223.5 317.2h2M226.5 317.2h2M229.5 317.2h2M232.5 317.2h2M235.5 317.2h2M238.5 317.2h2M241.5 317.2h2M244.5 317.2h2M247.5 317.2h2"/>
<path d="M250.5 317.2h2M253.5 317.2h2M256.5 317.2h2M259.5 317.2h2M262.5 317.2h2M265.5 317.2h2M268.5 317.2h2M271.5 317.2h2M274.5 317.2h2M277.5 317.2h2M280.5 317.2h2M283.5 317.2h2"/>
<path d="M286.5 317.2h2M289.5 317.2h2M292.5 317.2h2M295.5 317.2h2M298.5 317.2h2M301.5 317.2h2M304.5 317.2h2M307.5 317.2h2M310.5 317.2h2M313.5 317.2h2M316.5 317.2h2M319.5 317.2h2"/>
<path d="M322.5 317.2h2M325.5 317.2h2M328.5 317.2h2M331.5 317.2h2M334.5 317.2h2M337.5 317.2h2M340.5 317.2h2M343.5 317.2h2M346.5 317.2h2M349.5 317.2h2M352.5 317.2h2M355.5 317.2h2"/>
<path d="M358.5 317.2h2M361.5 317.2h2M364.5 317.2h2M367.5 317.2h2M370.5 317.2h2M373.5 317.2h2M376.5 317.2h2M379.5 317.2h2M382.5 317.2h2M385.5 317.2h2M388.5 317.2h49.1M396 313.7v7"/>
<circle cx="396" cy="255.2" r="2.5"/>
<circle cx="396" cy="285.7" r="2.5"/>
<circle cx="396" cy="317.2" r="2.5"/>
</g>
<g fill="#000">
<path d="M394 253.7l1.3-.9 .7-.1v2.5h-2.5z" fill-rule="evenodd"/>
<path d="M396 255.2h2.5a2.5 2.5 0 0 1-2.5 2.5z" fill-rule="evenodd"/>
<path d="M394 284.2l1.3-.9 .7-.1v2.5h-2.5z" fill-rule="evenodd"/>
<path d="M396 285.7h2.5a2.5 2.5 0 0 1-2.5 2.5z" fill-rule="evenodd"/>
<path d="M394 315.7l1.3-.9 .7-.1v2.5h-2.5z" fill-rule="evenodd"/>
<path d="M396 317.2h2.5a2.5 2.5 0 0 1-2.5 2.5z" fill-rule="evenodd"/>
</g>
<path d="M48.5 197.4h6.4v6.4h-6.4z" fill-rule="evenodd" fill="#fff"/>
<path d="M54.9 50v153.8M48.5 197.4h497.8" fill="none" stroke="#000" stroke-width=".27"/>
<path d="M48.1 327.6h6.4v6.4h-6.4z" fill-rule="evenodd" fill="#fff"/>
<path d="M54.5 233.6v100.4M48.1 327.6h397.8" fill="none" stroke="#000" stroke-width=".27"/>
<g fill="#2b357b">
<path d="M515.3 10.1h.7l1.2 2.9h-.7l-.2-.6h-1.2l-.3 .6h-.6zM515.7 10.8l-.4 1.1h.8z" fill-rule="evenodd"/>
<path d="M517.4 10.1h1.2a.85 .85 0 0 1 1.2 .6 .85 .85 0 0 1-.8 1l1 1.3h-.7l-.4-.6a.8 .8 0 0 0-1-.6v1.2h-.5zM517.9 10.6v.7h.5a.46 .46 0 0 0 .6 0 .46 .46 0 0 0 0-.6 .46 .46 0 0 0-.6-.1z" fill-rule="evenodd"/>
<path d="M520.6 10.4a1.29 1.29 0 0 1 2.2 .5l-.6 .1a.72 .72 0 0 0-1-.4 .72 .72 0 0 0-.4 .9 .72 .72 0 0 0 .5 1 .72 .72 0 0 0 .9-.6l.6 .2a1.37 1.37 0 0 1-1.9 .9 1.37 1.37 0 0 1-.6-1.9z" fill-rule="evenodd"/>
<path d="M523.3 10.1h.6v1.1h1.1v-1.1h.6v2.9h-.6v-1.3h-1.1v1.3h-.6z" fill-rule="evenodd"/>
<path d="M526.2 10.1h.6v2.9h-.6z" fill-rule="evenodd"/>
<path d="M527.7 10.4a1.29 1.29 0 0 1 2.1 .5l-.5 .1a.73 .73 0 0 0-1-.4 .73 .73 0 0 0-.4 .9 .72 .72 0 0 0 .5 1 .72 .72 0 0 0 .9-.6l.5 .2a1.37 1.37 0 0 1-1.8 .9 1.37 1.37 0 0 1-.7-1.9z" fill-rule="evenodd"/>
<path d="M531.2 10.1h.6l1.2 2.9h-.6l-.3-.6h-1.2l-.2 .6h-.6zM531.5 10.8l-.4 1.1h.8z" fill-rule="evenodd"/>
<path d="M533.2 10.1h1.1a1.48 1.48 0 0 1 1.4 1.5 1.48 1.48 0 0 1-1.4 1.4h-1.1zM533.8 10.6v1.9a1.06 1.06 0 0 0 1.2-.5 1.06 1.06 0 0 0-.3-1.3z" fill-rule="evenodd"/>
<path d="M537 10.1h.7l.7 2.2 .7-2.2h.7l-1.1 2.9h-.6z" fill-rule="evenodd"/>
<path d="M540.1 10.1h2.1v.5h-1.5v.6h1.4v.5h-1.4v.8h1.6v.5h-2.2z" fill-rule="evenodd"/>
<path d="M542.8 10.1h1.3a.85 .85 0 0 1 1.1 .6 .85 .85 0 0 1-.8 1l1.1 1.3h-.8l-.4-.6a.8 .8 0 0 0-.9-.6v1.2h-.6zM543.4 10.6v.7h.4a.47 .47 0 0 0 .7 0 .47 .47 0 0 0 0-.6 .47 .47 0 0 0-.6-.1z" fill-rule="evenodd"/>
<path d="M545.9 10.3l.2-.1a1.15 1.15 0 0 1 1.8 .7l-.6 .1a.48 .48 0 0 0-.4-.5 .48 .48 0 0 0-.5 .5l.5 .2a1 1 0 0 1 1.1 1.2 1 1 0 0 1-1.4 .7l-.6-.3-.3-.5-.1-.2 .6-.1a.59 .59 0 0 0 .6 .6 .59 .59 0 0 0 .6-.6l-.4-.2a1.04 1.04 0 0 1-1.2-1.4z" fill-rule="evenodd"/>
<path d="M549.4 10.1h.6l1.2 2.9h-.7l-.2-.6h-1.2l-.3 .6h-.6zM549.7 10.8l-.4 1.1h.8z" fill-rule="evenodd"/>
<path d="M549.2 9.3l.8 .2 .4-.2a.56 .56 0 0 1-.4 .5 .56 .56 0 0 1-.6-.1l-.4 .1z" fill-rule="evenodd"/>
<path d="M551.4 11.5a1.49 1.49 0 0 1 2.9 0 1.49 1.49 0 0 1-2.9 0zM552.2 10.8a.95 .95 0 0 0-.1 1.4 .95 .95 0 0 0 1.4 0 .95 .95 0 0 0 0-1.3 .95 .95 0 0 0-1.3-.1z" fill-rule="evenodd"/>
<path d="M555.8 10.1h2.2v.5h-1.6v.6h1.5v.5h-1.5v.8h1.7v.5h-2.3z" fill-rule="evenodd"/>
<path d="M558.6 10.1h1.1a1.48 1.48 0 0 1 1.3 1.5 1.48 1.48 0 0 1-1.3 1.4h-1.1zM559.2 10.6v1.9a1.06 1.06 0 0 0 1.2-.5 1.06 1.06 0 0 0-.3-1.3z" fill-rule="evenodd"/>
<path d="M561.5 10.1h.6v1.6a.63 .63 0 0 0 .6 .9 .63 .63 0 0 0 .6-.9v-1.6h.6v1.5a1.2 1.2 0 0 1-1.2 1.5 1.2 1.2 0 0 1-1.2-1.4z" fill-rule="evenodd"/>
<path d="M564.8 10.4a1.29 1.29 0 0 1 2.2 .5l-.6 .1a.72 .72 0 0 0-1-.4 .72 .72 0 0 0-.4 .9 .72 .72 0 0 0 .5 1 .72 .72 0 0 0 .9-.6l.6 .2a1.37 1.37 0 0 1-1.9 .9 1.37 1.37 0 0 1-.6-1.9z" fill-rule="evenodd"/>
<path d="M568.3 10.1h.6l1.2 2.9h-.6l-.3-.6h-1.2l-.2 .6h-.6zM568.6 10.8l-.4 1.1h.8z" fill-rule="evenodd"/>
<path d="M570.6 10.4a1.29 1.29 0 0 1 2.2 .5l-.6 .1a.73 .73 0 0 0-.9-.4 .73 .73 0 0 0-.5 .9 .72 .72 0 0 0 .5 1 .72 .72 0 0 0 .9-.6l.6 .2a1.37 1.37 0 0 1-1.9 .9 1.37 1.37 0 0 1-.6-1.9z" fill-rule="evenodd"/>
<path d="M573.3 10.1h.6v2.9h-.6z" fill-rule="evenodd"/>
<path d="M574.3 11.5a1.5 1.5 0 0 1 3 0 1.5 1.5 0 0 1-3 0zM575.1 10.8a.95 .95 0 0 0 0 1.3 .95 .95 0 0 0 1.3 .1 .95 .95 0 0 0 0-1.3 .95 .95 0 0 0-1.3-.1z" fill-rule="evenodd"/>
<path d="M577.6 10.1h.6l1.2 2v-2h.6v2.9h-.6l-1.2-1.9v1.9h-.6z" fill-rule="evenodd"/>
<path d="M581.4 10.1h.7l1.2 2.9h-.7l-.2-.6h-1.2l-.3 .6h-.6zM581.8 10.8l-.4 1.1h.8z" fill-rule="evenodd"/>
<path d="M583.5 10.1h.6v2.4h1.4v.5h-2z" fill-rule="evenodd"/>
</g>
<text font-size="13.7" x="566.3" y="402.1">04</text>
<g font-size="6.9">
<text x="428.3" y="261">PRÁTICAS INTEGRADAS- MODELAGEM</text>
<text x="469.2" y="268.9">PARAMÉTRICA</text>
<text x="446.5" y="378.9">FACHADA NORTE E OESTE</text>
</g>
<g font-size="5.5">
<text x="53.5" y="63.7" transform="rotate(-90 53.5 63.7)">1:100</text>
<text x="50.2" y="202.3">3</text>
<text x="523.7" y="202.4">Elevação</text>
<text x="53.1" y="247.3" transform="rotate(-90 53.1 247.3)">1:100</text>
<text x="49.8" y="332.6">4</text>
<text x="423.3" y="332.6">Elevação</text>
</g>
<g font-size="4.1">
<text x="498.9" y="123.7">+6,30</text>
<text x="498.9" y="128.9">2 Piso de cobertura</text>
<text x="498.9" y="154.2">+3,25</text>
<text x="498.9" y="159.4">1 Primeiro Pavimento</text>
<text x="498.9" y="185.7">+0,10</text>
<text x="498.9" y="190.9">0 Pavimento Térreo</text>
<text x="398.5" y="253.9">+6,30</text>
<text x="398.5" y="259.1">2 Piso de cobertura</text>
<text x="398.5" y="284.4">+3,25</text>
<text x="398.5" y="289.6">1 Primeiro Pavimento</text>
<text x="398.5" y="315.9">+0,10</text>
<text x="398.5" y="321.1">0 Pavimento Térreo</text>
</g>
<g font-size="3.4">
<text x="406.9" y="271">#Endereço Completo do Terreno</text>
<text x="406.9" y="292.2">#Cidade do Terreno</text>
<text x="513.5" y="292.2">#Estado do Terreno</text>
<text x="473.7" y="302.3">#Nome Completo do Cliente</text>
<text x="471.8" y="334.4">MARIA FERNANDA ALMEIDA</text>
<text x="475.9" y="339.4">#Nº Registro do Projetista</text>
<text x="406.9" y="365.2">EP | Estudo Preliminar</text>
<text x="513.5" y="365.2">1:100</text>
<text x="577.3" y="365">A2</text>
<text x="406.9" y="391.9">MARIA</text>
<text x="513.5" y="391.9">07/04/2025</text>
<text x="406.9" y="404.7">MARIA FERNANDA ARCHICAD (2).pln</text>
</g>
<g font-size="2.7">
<text x="412.3" y="16.5">REV.</text>
<text x="461.4" y="16.5">DESCRIÇÃO</text>
<text x="527.3" y="16.5">MODIFICADO POR</text>
<text x="568" y="16.5">DATA</text>
</g>
<g font-size="2.7" fill="#4a4a4a">
<text x="406.9" y="254">PROJETO</text>
<text x="406.9" y="267.2">ENDEREÇO</text>
<text x="406.9" y="288.4">CIDADE</text>
<text x="513.5" y="288.4">ESTADO</text>
<text x="406.9" y="297.6">CLIENTE</text>
<text x="406.9" y="329.6">ARQUITETO</text>
<text x="406.9" y="361.2">FASE PROJETO</text>
<text x="513.5" y="361.2">ESCALA</text>
<text x="552.6" y="361.2">DIMENSÃO DA FOLHA</text>
<text x="406.9" y="372.1">CONTEÚDO</text>
<text x="406.9" y="388">RESPONSÁVEL</text>
<text x="513.5" y="388.2">DATA</text>
<text x="572.4" y="388.2">FOLHA</text>
<text x="406.9" y="400.9">ARQUIVO DIGITAL</text>
<text x="513.5" y="400.9">REVISÃO</text>
</g>
<text font-size="1.4" fill="#fff" x="0" y="418.7">GSEducationalVersion</text>
</svg>
